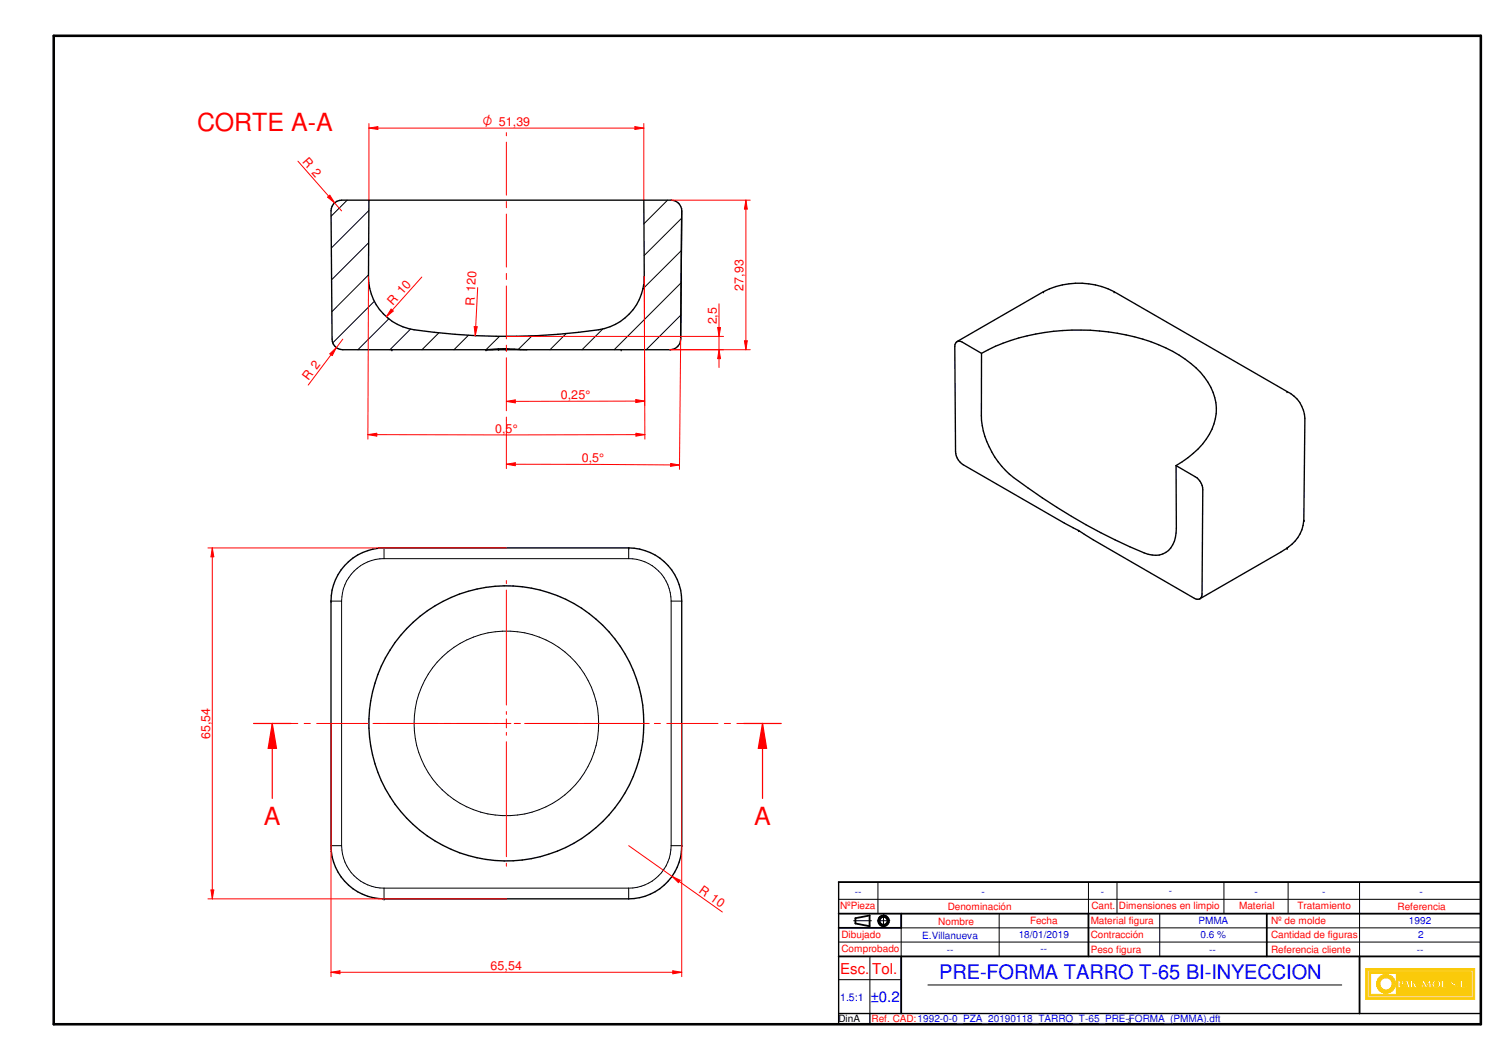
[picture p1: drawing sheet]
<svg xmlns="http://www.w3.org/2000/svg" width="420mm" height="297mm" viewBox="0 0 420 297" stroke-linecap="round" stroke-linejoin="round" font-family="sans-serif">
<path d="M15.1 10h400v277h-400z" fill="none" stroke="#000" stroke-width=".72"/>
<g fill="none" stroke="#000" stroke-width=".51">
<path d="M235.1 256h180M239.8 257.3v1.5M243.7 256.5v3M355.1 256v12M235.1 268h180M235.1 260h17.5M381.1 268v16"/>
<circle cx="247.7" cy="258" r="1.51"/>
<circle cx="247.7" cy="258.1" r="1.12"/>
</g>
<path d="M235.1 247.2v39.8h180v-39.8M235.1 284h180M243.8 284v3" fill="none" stroke="#000" stroke-width=".38"/>
<g fill="none" stroke="#000" stroke-width=".28">
<path d="M235.1 252h180M239.3 258h5M245.9 258h3.5M246.1 247.2v8.8M247.6 256.3v3.5M280.1 256v12M313.1 247.2v8.8M325.1 256v12M343.1 247.2v8.8M361 247.2v8.8M381.1 247.2v20.8M235.1 274.5h17.5"/>
<path d="M235.1 264h180M252.6 260v8M260.1 276h116"/>
</g>
<g fill="#faca0a">
<path d="M382.8 271.4v8.6h30.5v-8.6zM383.2 271.9h29.7v7.7h-29.7z" fill-rule="evenodd"/>
<path d="M383.7 272.3v6.8h28.7v-6.8zM408.2 276.5a.3 .3 0 0 1 .6 0 .3 .3 0 0 1-.6 0zM409.3 274.7h.6v1.9h.8v.2h-1.4zM411 276.4l.3-.1 .1 .4-.4 .1zM384.2 272.8h7.2v5.8h-7.2zM391.9 274.7h.9a.67 .67 0 0 1 .7 .9 .67 .67 0 0 1-1 .4v.8h-.6zM394.1 274.7h.5l.6 2.1h-.6l-.1-.4h-.6l-.2 .4h-.2zM395.3 274.7h.6v1l.8-1h.2l-.5 .7 .8 1.4h-.7l-.4-.9-.2 .9h-.6zM397.3 275.6h.7v.2h-.7zM398.8 274.7h.3l.7 1.4 .8-1.4h.3l.3 2.1h-.7v-1.3l-.7 1.3h-.2l-.7-1.2v1.2h-.5zM401.6 275.2a1.22 1.22 0 0 1 1.8-.3 1.22 1.22 0 0 1 0 1.8 1.22 1.22 0 0 1-1.8-.3l-.2-.4zM404.1 274.7h.6v1.9h.8v.2h-1.4zM406.7 275a.74 .74 0 0 1 .8-.3 .74 .74 0 0 1 .5 .6l-.2 .1a.37 .37 0 0 0-.3-.5 .37 .37 0 0 0-.4 .4l.3 .1a.73 .73 0 0 1 .7 .8 .73 .73 0 0 1-.8 .7 .73 .73 0 0 1-.7-.8h.3a.37 .37 0 0 0 .2 .5 .37 .37 0 0 0 .5-.3l-.2-.2a.75 .75 0 0 1-.7-1.1z" fill-rule="evenodd"/>
</g>
<g fill="none" stroke="#faca0a" stroke-width=".28">
<path d="M391.9 274.7h.9a.6 .6 0 0 1 .7 .5 .6 .6 0 0 1-.6 .7l-.4 .1v.8h-.6zM392.7 276h.1M394.1 274.7h.5l.6 2.1h-.6l-.1-.4h-.6l-.2 .4h-.2zM395.3 274.7h.6v1l.8-1h.2l-.5 .7 .8 1.4h-.7l-.4-.9-.2 .9h-.6zM398.8 274.7h.3l.7 1.4 .8-1.4h.3l.3 2.1h-.7v-1.3l-.7 1.3h-.2l-.7-1.2v1.2h-.5zM406.9 276.3h.1M406.9 276.2v-.1h-.3a.73 .73 0 0 0 .5 .7 .73 .73 0 0 0 .8-.2M406.9 276.3l.1 .3h.3M407.3 276.6h.1M407.4 274.7h.1M407.4 275.4l-.3-.1a.37 .37 0 0 1 .4-.4 .37 .37 0 0 1 .3 .5l.2-.1v-.2a.73 .73 0 0 0-.8-.4 .73 .73 0 0 0-.6 .6l.2 .5 .9 .6M407.4 275.5h.1"/>
<path d="M407.4 275.5a.72 .72 0 0 1 .6 .4 .72 .72 0 0 1-.1 .7M407.7 276.4h.1M407.7 276.4l-.4 .2M407.9 276.6h.1"/>
<circle cx="402.7" cy="275.8" r="1.17"/>
</g>
<path d="M386.4 274.1a2.68 2.68 0 0 1 2.9-.9 2.68 2.68 0 0 1 1.8 2.4h-.9a1.72 1.72 0 0 0-2.6-1.4 1.72 1.72 0 0 0 0 3 1.72 1.72 0 0 0 2.6-1.4h.9a2.66 2.66 0 0 1-3.5 2.4 2.66 2.66 0 0 1-1.2-4.1z" fill-rule="evenodd" fill="#faca0a"/>
<path d="M386.6 273.9a2.68 2.68 0 0 1 2.8-.7 2.68 2.68 0 0 1 1.7 2.4h-.9a1.74 1.74 0 0 0-2.6-1.4 1.74 1.74 0 0 0 0 3 1.74 1.74 0 0 0 2.6-1.4h.9a2.66 2.66 0 0 1-3.7 2.3 2.66 2.66 0 0 1-.8-4.2z" fill="none" stroke="#faca0a" stroke-width=".28"/>
<path d="M392.5 275a.41 .41 0 0 1 .4 .4 .41 .41 0 0 1-.4 .4z" fill-rule="evenodd" fill="#faca0a"/>
<path d="M392.5 275a.41 .41 0 0 1 .4 .4 .41 .41 0 0 1-.4 .4z" fill="none" stroke="#faca0a" stroke-width=".28"/>
<path d="M394.2 275.3l.2 .8h-.5z" fill="#faca0a"/>
<path d="M394.2 275.3l.2 .8h-.5z" fill="none" stroke="#faca0a" stroke-width=".28"/>
<path d="M402.2 275.2a.76 .76 0 0 1 1 .1 .76 .76 0 0 1-.2 1.1 .61 .61 0 0 1-.7 .2 .61 .61 0 0 1-.3-.8z" fill-rule="evenodd" fill="#faca0a"/>
<path d="M382.8 271.4h30.5v8.6h-30.5zM383.2 271.9h29.7v7.7h-29.7zM383.7 272.3h28.7v6.8h-28.7zM384.2 272.8h7.2v5.8h-7.2zM397.3 275.6h.7v.2h-.7zM402.3 275a.79 .79 0 0 1 .9 .8 .79 .79 0 0 1-.9 .8 1.04 1.04 0 0 1 0-1.6zM404.1 274.7h.6v1.9h.8v.2h-1.4zM408.3 276.4a.27 .27 0 0 1 .4 0 .27 .27 0 0 1-.2 .4zM409.3 274.7h.6v1.9h.8v.2h-1.4zM411 276.4l.3-.1 .1 .4-.4 .1z" fill="none" stroke="#faca0a" stroke-width=".28"/>
<path d="M235.1 247.2h180M239.8 258.8l3.9 .7M243.7 256.5l-3.9 .8M252.6 256v4M305.1 256v12M252.6 268v16" fill="none" stroke="#000" stroke-width=".51"/>
<g fill="none" stroke="#000" stroke-width=".28">
<path d="M107.6 156.5a11.9 11.9 0 0 0-11.9 11.9M107.6 156.5h68.6M107.6 153.5v3M176.2 156.5a11.9 11.9 0 0 1 11.9 11.9M176.2 153.5v3M92.8 168.4h2.9M95.7 168.4v68.6M188.1 168.4v68.6M188.1 168.4h3M92.8 237h2.9M95.7 237a11.9 11.9 0 0 0 11.9 11.9M188.1 237a11.9 11.9 0 0 1-11.9 11.9"/>
<path d="M188.1 237h3M107.6 248.9h68.6M107.6 248.9v3M176.2 248.9v3M305.1 247.2v8.8M243.8 268v16M252.6 260h162.5"/>
<circle cx="141.9" cy="202.7" r="25.9"/>
</g>
<g fill="none" stroke="#000" stroke-width=".38">
<path d="M96.6 158.5a15 15 0 0 1 11-5h68.6a14.9 14.9 0 0 1 14.9 14.9v68.6a14.9 14.9 0 0 1-14.9 14.9h-68.6a14.9 14.9 0 0 1-14.8-14.9v-68.6a14.7 14.7 0 0 1 3.8-9.9z"/>
<circle cx="141.9" cy="202.7" r="38.5"/>
</g>
<g fill="#000">
<circle cx="176.2" cy="153.5" r=".19"/>
<circle cx="92.8" cy="168.4" r=".19"/>
<circle cx="191.1" cy="237" r=".19"/>
<circle cx="107.6" cy="251.9" r=".19"/>
</g>
<g fill="none" stroke="#f00" stroke-width=".28">
<path d="M76.3 202.7h7.2M85.2 202.7h1.8M88.8 202.7h14.3M104.9 202.7h1.7M108.4 202.7h14.3M124.5 202.7h1.7M128 202.7h14.4M144.1 202.7h1.8M147.6 202.7h14.4M163.8 202.7h1.7M167.3 202.7h14.3M183.4 202.7h1.7"/>
<path d="M186.9 202.7h14.3M203 202.7h1.8M206.5 202.7h7.2"/>
</g>
<path d="M81.6 202.7h-5.3v21M208.5 202.7h5.2" fill="none" stroke="#f00" stroke-width=".34"/>
<path d="M76.3 202.7l1.2 7h-2.3z" fill="#f00"/>
<path d="M76.3 202.7l1.2 7h-2.3zM213.7 202.7v21" fill="none" stroke="#f00" stroke-width=".34"/>
<path d="M213.7 202.7l1.2 7h-2.4z" fill="#f00"/>
<path d="M71.1 202.7h5.2M213.7 202.7l1.2 7h-2.4zM213.7 202.7h5.3" fill="none" stroke="#f00" stroke-width=".34"/>
<g fill="none" stroke="#000" stroke-width=".28">
<path d="M97.3 56.1l-4.5 4.5M103.4 59l-10.5 10.5M187.1 56.1l-6.6 6.6M103.3 77l-10.3 10.3M103.3 68l-10.3 10.4M190.9 79.2l-18.7 18.8M191 70.2l-10.8 10.8M191.1 61.1l-10.6 10.5M104.9 84.4l-11.6 11.7M109 89.3l-8.7 8.7M115.1 92.2l-5.8 5.8M123 93.3l-4.7 4.7"/>
<path d="M131.3 93.9l-4.1 4.1M140 94.3l-3.8 3.7M149.1 94.1l-3.8 3.8M158.7 93.5l-4.5 4.5M169 92.2l-5.9 5.8M190.8 88.3l-9.7 9.7"/>
</g>
<path d="M93.4 57.2a3 3 0 0 1 2.3-1.1h92.4a3 3 0 0 1 3 3l-.3 35.9a3 3 0 0 1-3 3h-91.7a2.98 2.98 0 0 1-3-3l-.3-35.9zM103.4 56.1l-.1 21.5a14.9 14.9 0 0 0 12.8 14.8 177.5 177.5 0 0 0 53.3-.3 14.9 14.9 0 0 0 11.2-14.5l-.1-21.5M136.2 98l3.5-.2zM139.7 97.8l7.9 .2M268.3 95.7l24.2-14a21.7 21.7 0 0 1 19.8 0l48.5 28a8.6 8.6 0 0 1 4.9 7.5l-.3 28.8M275.1 99v17.5a23.8 23.8 0 0 0 9 17.3 161.5 161.5 0 0 0 37.7 21.5 5.7 5.7 0 0 0 7.7-4.8l.2-2.5-.1-17.5M275.1 99l-5.4-3.1a1.3 1.3 0 0 0-1.5-.1 1.3 1.3 0 0 0-.6 1.3l.2 29.5 .2 1.2 1.1 1.7 .8 .7 28.5 16.4 3.8 2 .2 .3 .1-.1 3.9 2.5 28.4 16.4a1.3 1.3 0 0 0 1.5 .1 1.3 1.3 0 0 0 .6-1.3l.2-29.3-.1-1.1-.6-1.2-.9-1-5.9-3.4M275.1 99a58.7 58.7 0 0 1 35.6-6 44.6 44.6 0 0 1 24.5 10.1 15 15 0 0 1 5.1 15.7 21.6 21.6 0 0 1-10.7 11.7M360.8 153.6l-24.5 14.2M365.4 146a10.2 10.2 0 0 1-4.6 7.6" fill="none" stroke="#000" stroke-width=".38"/>
<g fill="#000">
<circle cx="109.8" cy="98" r=".19"/>
<circle cx="136.2" cy="98" r=".19"/>
<circle cx="139.7" cy="97.8" r=".19"/>
<circle cx="141.7" cy="97.7" r=".19"/>
<circle cx="141.9" cy="98" r=".19"/>
<circle cx="174.1" cy="98" r=".19"/>
<circle cx="292.5" cy="81.7" r=".19"/>
<circle cx="312.3" cy="81.7" r=".19"/>
<circle cx="360.8" cy="109.7" r=".19"/>
<circle cx="360.8" cy="153.6" r=".19"/>
<circle cx="365.5" cy="145.8" r=".19"/>
</g>
<g fill="none" stroke="#f00" stroke-width=".28">
<path d="M58.3 153.5h83.6M59.5 153.5l.4 2.5h-.8zM141.9 162.7v.8M141.9 165.4v32.2M141.9 199.4v.8M101.9 202.7h.9M104.6 202.7h32.2M138.6 202.7h.8M140.7 202.7h2.5M141.9 201.5v2.5M141.9 205.2v.8M141.9 207.9v32.2"/>
<path d="M144.4 202.7h.9M147.1 202.7h32.2M181.1 202.7h.9M58.3 251.9h83.6M141.9 241.9v.8"/>
</g>
<path d="M59.5 153.5l.4 2.5h-.8z" fill="#f00"/>
<path d="M59.1 249.4h.8l-.4 2.5z" fill="none" stroke="#f00" stroke-width=".28"/>
<path d="M59.1 249.4h.8l-.4 2.5z" fill="#f00"/>
<path d="M59.5 153.5v98.4M92.8 202.7v71M191.1 202.7v71M92.8 272.5l2.5-.5v.9z" fill="none" stroke="#f00" stroke-width=".28"/>
<path d="M92.8 272.5l2.5-.5v.9z" fill="#f00"/>
<path d="M188.6 272l2.5 .5-2.5 .4z" fill="none" stroke="#f00" stroke-width=".28"/>
<path d="M188.6 272l2.5 .5-2.5 .4z" fill="#f00"/>
<path d="M176.2 237l26.3 18.6M188.4 245.6l2.3 1.1-.5 .7zM92.8 272.5h98.3" fill="none" stroke="#f00" stroke-width=".28"/>
<path d="M188.4 245.6l2.3 1.1-.5 .7z" fill="#f00"/>
<path d="M83.5 45.2l12.2 13.9M91.8 55.2l.6-.5 1.4 2.2z" fill="none" stroke="#f00" stroke-width=".28"/>
<path d="M91.8 55.2l.6-.5 1.4 2.2z" fill="#f00"/>
<path d="M92.4 99.1l1.9-1.7-1.2 2.3zM96.1 95l-9.7 12.9" fill="none" stroke="#f00" stroke-width=".28"/>
<path d="M92.4 99.1l1.9-1.7-1.2 2.3z" fill="#f00"/>
<path d="M132.9 91.5l.9 .1-.6 2.5zM133.9 80.6l-.7 13.5" fill="none" stroke="#f00" stroke-width=".28"/>
<path d="M132.9 91.5l.9 .1-.6 2.5z" fill="#f00"/>
<path d="M103.4 34.6v21.5M103.4 35.9l2.5-.4v.8zM180.5 34.6v21.5" fill="none" stroke="#f00" stroke-width=".28"/>
<path d="M103.4 35.9l2.5-.4v.8z" fill="#f00"/>
<path d="M178 35.5l2.5 .4-2.5 .4z" fill="none" stroke="#f00" stroke-width=".28"/>
<path d="M178 35.5l2.5 .4-2.5 .4z" fill="#f00"/>
<path d="M103.4 35.9h77.1M118.2 77.6l-9.9 11.2M109.6 86.6l.6 .6-1.9 1.6z" fill="none" stroke="#f00" stroke-width=".28"/>
<path d="M109.6 86.6l.6 .6-1.9 1.6z" fill="#f00"/>
<path d="M141.9 37.2v.9M141.9 39.8v14.9M141.9 56.5v1.7M141.9 60v14.8M141.9 76.6v1.7M180.6 77.6l.1 36.1M141.9 80.1v14.9M141.9 96.7v1.8M141.9 100.2v14.9M141.9 116.9v.8M141.9 112.5l2.5-.4v.8z" fill="none" stroke="#f00" stroke-width=".28"/>
<path d="M141.9 112.5l2.5-.4v.8z" fill="#f00"/>
<path d="M178.2 112l2.5 .4-2.5 .4z" fill="none" stroke="#f00" stroke-width=".28"/>
<path d="M178.2 112l2.5 .4-2.5 .4z" fill="#f00"/>
<path d="M103.3 77.6l-.2 45.5M180.6 77.6l.2 45.5M180.7 112.4l-38.8 .1M103.1 121.8l2.5-.4v.8z" fill="none" stroke="#f00" stroke-width=".28"/>
<path d="M103.1 121.8l2.5-.4v.8z" fill="#f00"/>
<path d="M178.3 121.4l2.5 .4-2.5 .4z" fill="none" stroke="#f00" stroke-width=".28"/>
<path d="M178.3 121.4l2.5 .4-2.5 .4z" fill="#f00"/>
<path d="M190.8 94.9l-.4 36.6M141.9 117.7v13.6M103.1 121.8h77.7M188 129.9l2.4 .4-2.5 .4z" fill="none" stroke="#f00" stroke-width=".28"/>
<path d="M188 129.9l2.4 .4-2.5 .4z" fill="#f00"/>
<path d="M141.9 130.1l2.5-.4v.8z" fill="none" stroke="#f00" stroke-width=".28"/>
<path d="M141.9 130.1l2.5-.4v.8z" fill="#f00"/>
<path d="M188.1 56.1h22.2M187.8 98h22.5M208.6 95.5h.9l-.4 2.5zM141.9 130.1l48.5 .2" fill="none" stroke="#f00" stroke-width=".28"/>
<path d="M208.6 95.5h.9l-.4 2.5z" fill="#f00"/>
<path d="M209.1 56.1l.4 2.5h-.9z" fill="none" stroke="#f00" stroke-width=".28"/>
<path d="M209.1 56.1l.4 2.5h-.9z" fill="#f00"/>
<path d="M209.1 56.1v41.9M141.9 94.3h60.9M187.8 98h15M201.5 98l.5 2.5h-.8z" fill="none" stroke="#f00" stroke-width=".28"/>
<path d="M201.5 98l.5 2.5h-.8z" fill="#f00"/>
<path d="M201.2 91.8h.8l-.5 2.5z" fill="none" stroke="#f00" stroke-width=".28"/>
<path d="M201.2 91.8h.8l-.5 2.5z" fill="#f00"/>
<path d="M201.5 85.1v17.9" fill="none" stroke="#f00" stroke-width=".28"/>
<g font-size="7" fill="#f00">
<text x="55.2" y="36.7">CORTE A-A</text>
<text x="74" y="231.2">A</text>
<text x="211.4" y="231.2">A</text>
</g>
<text font-size="5.6" fill="#00f" x="263.2" y="274.4">PRE-FORMA TARRO T-65 BI-INYECCION</text>
<g font-size="4.2" fill="#f00">
<text x="235.5" y="272.9">Esc.</text>
<text x="244.5" y="272.9">Tol.</text>
</g>
<text font-size="4.2" fill="#00f" x="244" y="280.8">±0.2</text>
<text font-size="3.9" fill="#f00" x="135.2" y="35.3">O 51,39</text>
<g font-size="3.5" fill="#f00">
<text x="84.6" y="45.4" transform="rotate(49 84.6 45.4)">R 2</text>
<text x="208.4" y="81.4" transform="rotate(-90 208.4 81.4)">27,93</text>
<text x="110.1" y="85.7" transform="rotate(-48 110.1 85.7)">R 10</text>
<text x="133" y="85.7" transform="rotate(-87 133 85.7)">R 120</text>
<text x="200.9" y="90.9" transform="rotate(-90 200.9 90.9)">2,5</text>
<text x="86.4" y="106.8" transform="rotate(-53 86.4 106.8)">R 2</text>
<text x="157.2" y="111.8">0,25°</text>
<text x="138.8" y="121.2">0,5°</text>
<text x="163.1" y="129.5">0,5°</text>
<text x="58.9" y="207.1" transform="rotate(-90 58.9 207.1)">65,54</text>
<text x="195.7" y="250" transform="rotate(35 195.7 250)">R 10</text>
<text x="137.5" y="271.8">65,54</text>
</g>
<text font-size="3" fill="#00f" x="235.5" y="280.4">1.5:1</text>
<g font-size="2.8" fill="#00f">
<text x="239.6" y="250.7">--</text>
<text x="275.1" y="250.7">-</text>
<text x="308.6" y="250.7">-</text>
<text x="327.6" y="250.6">-</text>
<text x="351.6" y="250.7">-</text>
<text x="370.6" y="250.7">-</text>
<text x="397.8" y="250.7">-</text>
<text x="258.5" y="263">E.Villanueva</text>
<text x="285.5" y="262.9">18/01/2019</text>
<text x="335.9" y="259">PMMA</text>
<text x="336.5" y="263">0.6 %</text>
<text x="394.9" y="259">1992</text>
<text x="397.5" y="262.9">2</text>
<text x="265.4" y="267">--</text>
<text x="291.7" y="266.9">--</text>
<text x="339" y="267">--</text>
<text x="397.2" y="267.1">--</text>
</g>
<g font-size="2.8" fill="#f00">
<text x="235.4" y="254.8">NºPieza</text>
<text x="265.6" y="255">Denominación</text>
<text x="305.9" y="254.8">Cant.</text>
<text x="313.6" y="254.8">Dimensiones en limpio</text>
<text x="347.3" y="254.8">Material</text>
<text x="363.6" y="254.8">Tratamiento</text>
<text x="391.7" y="255">Referencia</text>
<text x="235.9" y="262.9">Dibujado</text>
<text x="263" y="259.1">Nombre</text>
<text x="288.7" y="258.8">Fecha</text>
<text x="305.7" y="258.9">Material figura</text>
<text x="305.7" y="262.8">Contracción</text>
<text x="356.3" y="259">Nº de molde</text>
<text x="356.3" y="262.9">Cantidad de figuras</text>
<text x="235.9" y="266.9">Comprobado</text>
<text x="305.7" y="267">Peso figura</text>
<text x="356.3" y="267">Referencia cliente</text>
<text x="244.3" y="286.4">Ref. CAD:1992-0-0_PZA_20190118_TARRO_T-65_PRE-FORMA_(PMMA).dft</text>
</g>
<text font-size="2.8" x="235" y="286.5">DinA</text>
<text font-size="1.7" x="316.1" y="286.8">3</text>
</svg>
